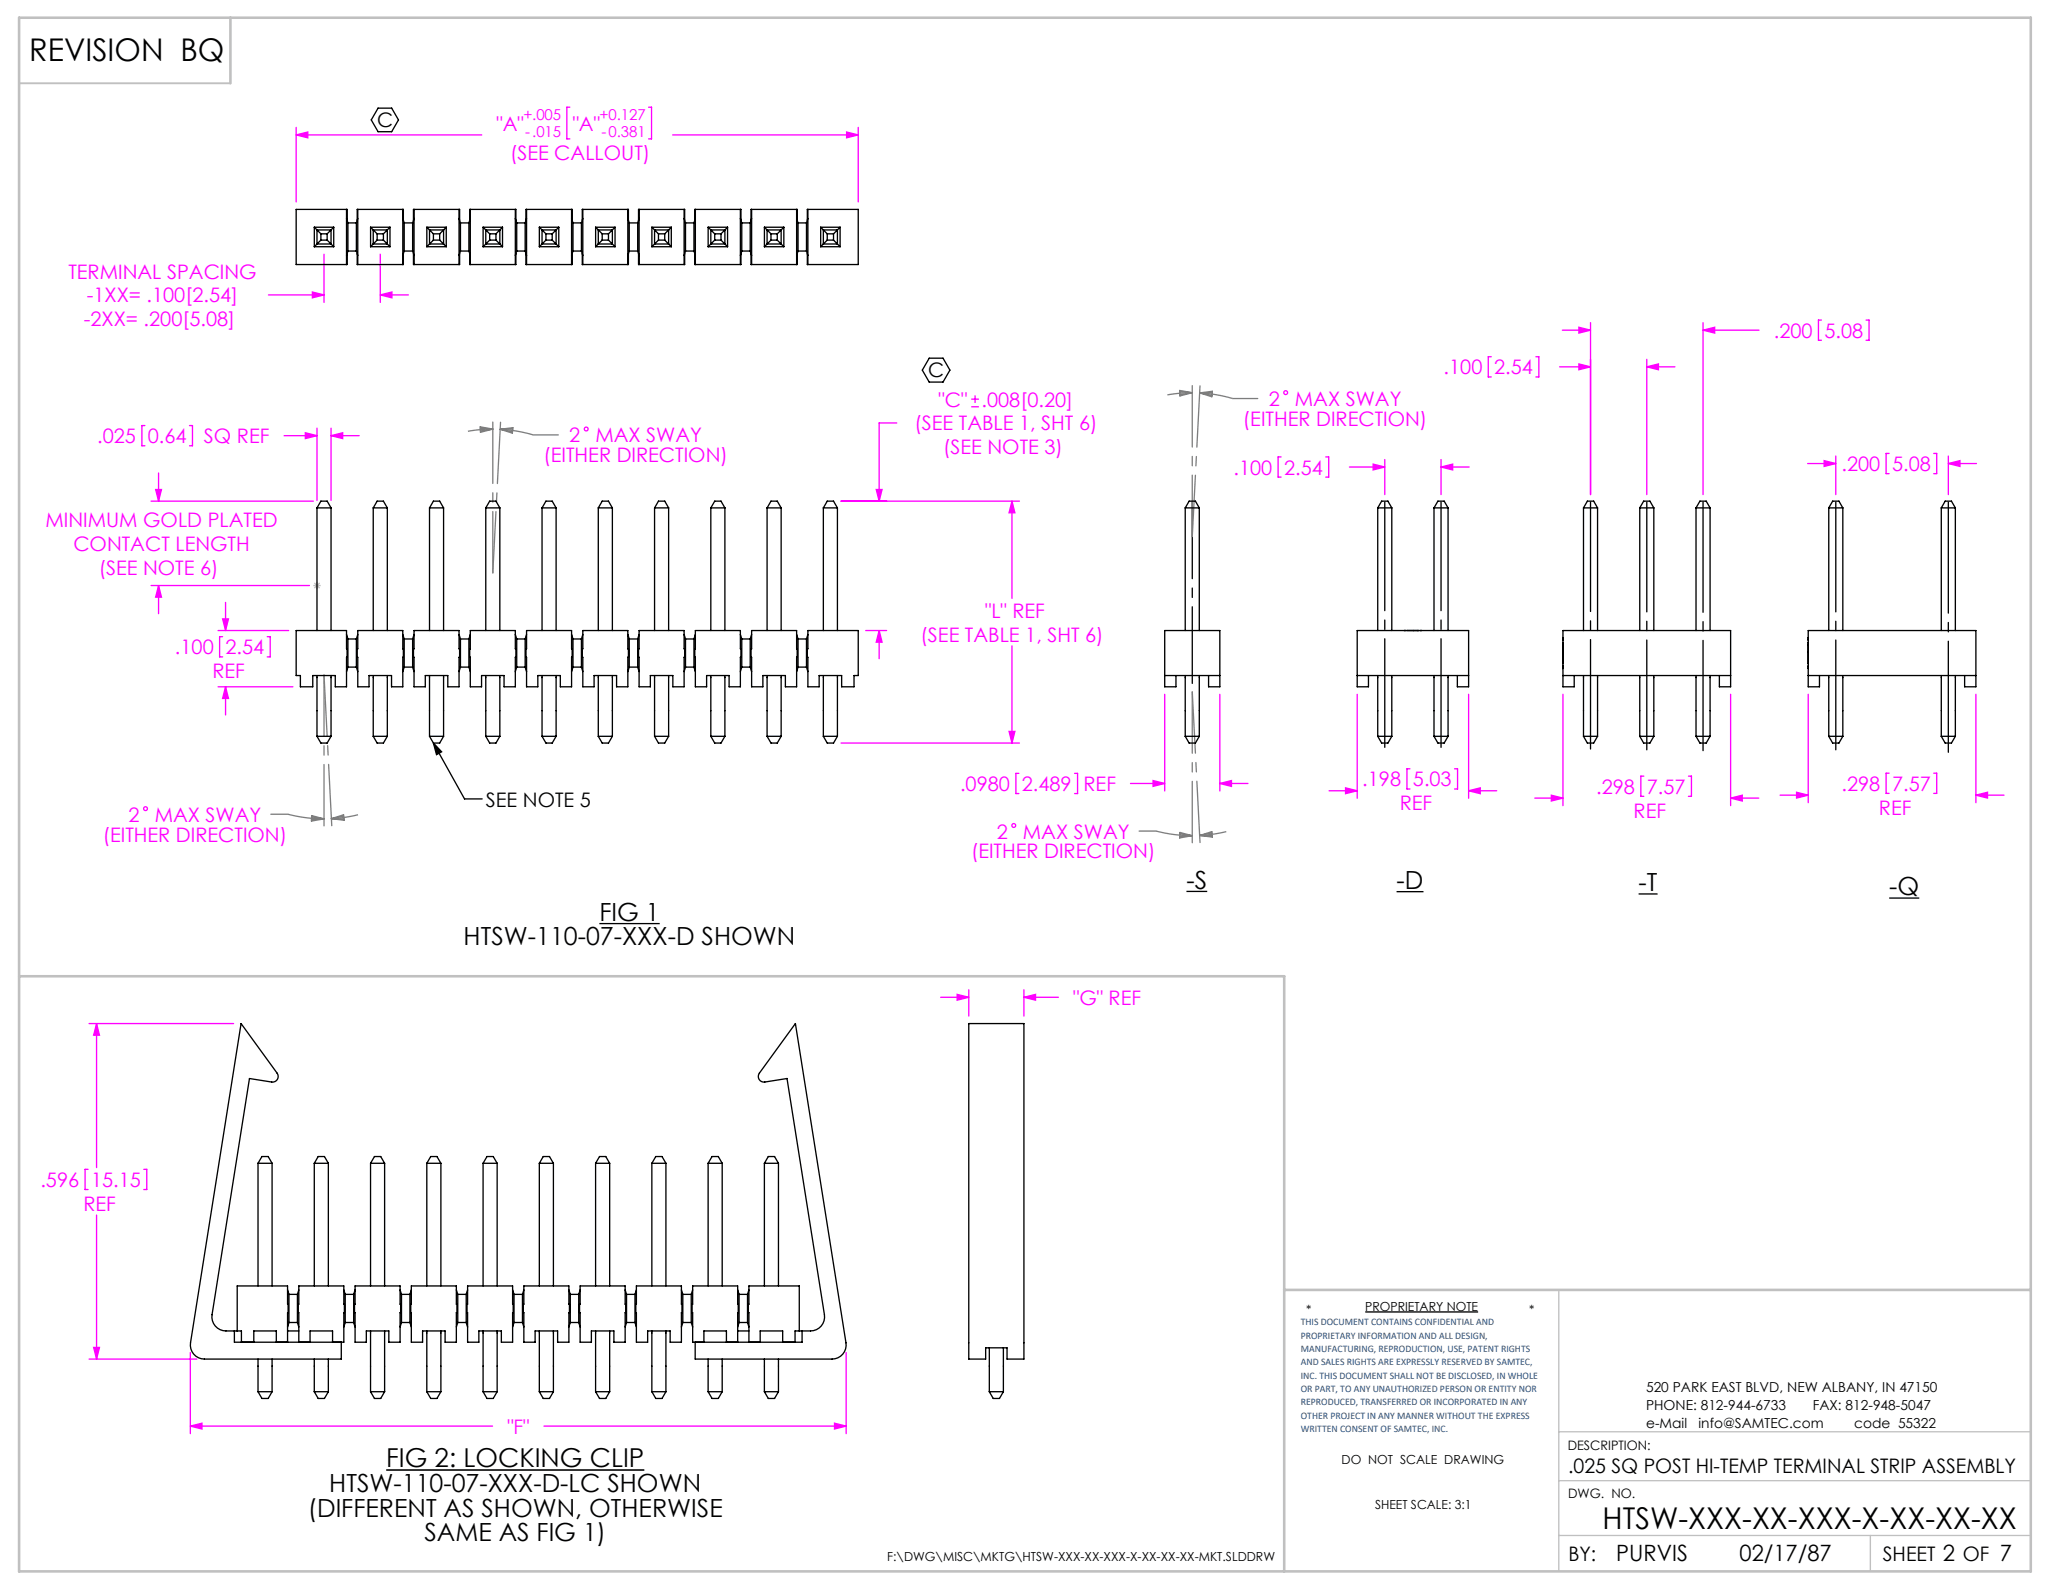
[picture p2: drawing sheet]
<svg xmlns="http://www.w3.org/2000/svg" width="279mm" height="216mm" viewBox="0 0 279 216" stroke-linecap="round" stroke-linejoin="round" font-family="sans-serif">
<path d="M51.2 14.6h1.8l1 1.6-1 1.6h-1.8l-.9-1.6zM125.8 48.5h1.9l1 1.6-1 1.7h-1.9l-.9-1.7zM58.7 100.6l1.1 1.2-.7 .4zM58.7 100.6l4.2 7.6h2.4M81.2 125.1h8.1M160.7 120.7h2.8M189.1 120.8h3.7M221.9 121.1h2.6M255.9 121.6h4M184.9 177.7h15.3" fill="none" stroke="#000" stroke-width=".18"/>
<path d="M42.4 79.3h1M42.6 79l.7 .7M42.9 78.8v1M43.3 79l-.7 .7M211.1 174.7v38.1M211.1 193.9h63.9M211.1 208h63.9M211.1 200.6h63.9M253.3 208v4.8" fill="none" stroke="#c0c0c0" stroke-width=".18"/>
<path d="M2.6 11.3h28.6" fill="none" stroke="#c0c0c0" stroke-width=".25"/>
<path d="M2.6 2.4h272.4v210.4h-272.4zM31.2 2.4v8.9M2.6 132.2h171.3v80.6M173.9 174.7h101.1" fill="none" stroke="#c0c0c0" stroke-width=".35"/>
<g fill="none" stroke="#f0f" stroke-width=".18">
<path d="M40.1 17.3v10M40.1 18.3h25.1M40.1 18.3l1.6-.4v.8zM77.2 14.5h-.4v4.3h.4M87.8 14.5h.4v4.3h-.4M91.1 18.3h25.1M114.7 17.9l1.5 .4-1.5 .4zM116.2 17.3v10M36.4 39.9h7.5M42.3 39.6l1.6 .3-1.6 .4zM43.9 34.4v6.6M51.5 39.9l1.6-.3v.7z"/>
<path d="M51.5 34.4v6.6M51.5 39.9h3.8M19.6 57.6h-.4v2.8h.4M25.7 57.6h.4v2.8h-.4M38.5 59h4.4M41.4 58.6l1.5 .4-1.5 .4zM42.9 58v9.8M44.8 58v9.8M44.8 59h3.8M44.8 59l1.6-.4v.8zM121.5 57.3h-2.4v10.6M131.5 55.1h1.1"/>
<path d="M131.5 54.1h1.1M132.1 53.5v1.1M202 48.3h-.4v2.8h.4M208 48.3h.4v2.8h-.4M211.2 49.7h4.2M211.6 44.7h3.8M213.8 49.3l1.6 .4-1.6 .4zM213.8 44.3l1.6 .4-1.6 .4zM215.4 43.7v23.3M223 49.7l1.6-.4v.8zM223 48.7v18.3M223 49.7h3.8"/>
<path d="M230.7 44.7l1.5-.4v.8zM230.7 43.7v23.3M230.7 44.7h7.5M246.7 43.4h-.4v2.7h.4M252.7 43.4h.4v2.7h-.4M20.5 67.9h21.9M20.5 79.3h21.4M21.1 66.3h.8l-.4 1.6zM21.5 79.3l.4 1.6h-.8zM21.5 64.1v3.8M21.5 79.3v3.8M113.9 67.9h24.2"/>
<path d="M118.7 66.3h.8l-.4 1.6zM137.1 67.9v13.1M137.1 67.9l.3 1.6h-.7zM173.5 61.9h-.4v2.7h.4M179.5 61.9h.5v2.7h-.5M182.8 63.3h4.7M186 62.9l1.5 .4-1.5 .3zM187.5 62.2v4.8M195.2 62.2v4.8M195.2 63.3h3.8M195.2 63.3l1.5-.4v.7zM244.8 62.8h3.8"/>
<path d="M247.1 62.4l1.5 .4-1.5 .4zM248.6 61.8v5.2M255.8 61.4h-.4v2.8h.4M261.9 61.4h.4v2.8h-.4M263.9 61.8v5.2M263.9 62.8h3.8M263.9 62.8l1.5-.4v.8zM29.5 93h10.2M29.5 85.4h9.6M30.1 86.2h-.4v2.8h.4M30.2 83.8h.7l-.4 1.6zM30.5 81.6v3.8"/>
<path d="M30.5 93v3.8M30.5 93l.4 1.6h-.7zM36.2 86.2h.4v2.8h-.4M117.3 85.4h2.8M119.1 85.4v3.8M119.1 85.4l.4 1.6h-.8zM136.7 99.1h.7l-.3 1.5zM137.1 87.5v13.1M157.7 94v13.1M165.2 94v13.1M183.8 94v14.1M198.9 94v14.1"/>
<path d="M211.7 94v15.1M234.4 94v15.1M244.9 94v14.7M267.6 94v14.7M113.9 100.6h24.2M138 104.7h-.4v2.8h.4M145.5 104.7h.4v2.8h-.4M153.1 106.1h4.6M156.2 105.7l1.5 .4-1.5 .4zM165.2 106.1h3.8M165.2 106.1l1.6-.4v.8zM180 107.1h3.8"/>
<path d="M182.2 106.7l1.6 .4-1.6 .4zM191 104.1h-.4v2.8h.4M197 104.1h.4v2.8h-.4M198.9 107.1h3.8M198.9 107.1l1.6-.4v.8zM207.9 108.1h3.8M210.1 107.7l1.6 .4-1.6 .4zM222.6 105.1h-.4v2.8h.4M228.7 105.1h.4v2.8h-.4M234.4 108.1l1.6-.4v.8zM234.4 108.1h3.8M241.1 107.7h3.8"/>
<path d="M243.3 107.3l1.6 .4-1.6 .4zM255.8 104.7h-.4v2.8h.4M261.9 104.7h.4v2.8h-.4M267.6 107.7h3.8M267.6 107.7l1.6-.4v.8zM12.1 138.6h19.5M13.1 138.6v19.5M13.1 138.6l.4 1.6h-.8zM127.4 135.1h3.8M129.6 134.7l1.6 .4-1.6 .4zM131.2 134.1v3.5M138.7 134.1v3.5"/>
<path d="M138.7 135.1h4.6M138.7 135.1l1.5-.4v.8zM11.9 158.4h-.4v2.7h.4M19.5 158.4h.4v2.7h-.4M13.1 164.6v19.5M12.1 184.1h14.6M12.7 182.5h.8l-.4 1.6zM25.8 183.2v11M25.8 193.2h40.9M25.8 193.2l1.6-.4v.8zM73.7 193.2h40.9M113 192.8l1.6 .4-1.6 .4z"/>
<path d="M114.6 183.2v11"/>
<circle cx="79.4" cy="58.1" r=".26"/>
<circle cx="174.1" cy="53.2" r=".26"/>
<circle cx="19.7" cy="109.5" r=".26"/>
<circle cx="137.3" cy="111.8" r=".26"/>
</g>
<path d="M52.3 199.1h35" fill="none" stroke="#000" stroke-width=".21"/>
<g fill="none" stroke="#808080" stroke-width=".18">
<path d="M65 57.8l1.7 .3-1.6 .5zM65 58l1.7 .1M66.7 58.1l-1.6 .1-1.7 .2M66.7 58.1l-1.6 .3M67.7 58.1a19.5 19.5 0 0 1 4.5 .8h3.4M67.7 58.1l1.7 .4M67.7 58.1l1.8-.2-.1 .8zM69.4 58.1h-1.7M159.8 52.9l1.7 .3-1.7 .4zM159.8 53.1l1.7 .1M161.5 53.2l-1.7 .1-1.7 .2M161.5 53.2l-1.7 .2"/>
<path d="M162.5 53.2a19.5 19.5 0 0 1 4.5 .8h3.3M162.5 53.2l1.6 .3M162.5 53.2l1.7-.2-.1 .7zM164.2 53.2h-1.7M36.7 110.3h2.3a19.5 19.5 0 0 0 4.9 .6M42.2 110.7l1.7 .2M42.2 110.5l1.7 .4-1.7 .3zM43.9 110.9l-1.7 .1M44.9 110.9l1.6-.5 .1 .7zM44.9 110.9h1.7M46.5 110.6l-1.6 .3M48.5 110.4l-1.8 .3-1.8 .2"/>
<path d="M154.3 112.6h2.3a19.5 19.5 0 0 0 4.9 .6M159.8 112.9l1.7 .3M159.8 112.8l1.7 .4-1.7 .3zM161.5 113.2l-1.7 .1M162.5 113.2l1.6-.6 .1 .8zM162.5 113.2h1.7M164.1 112.8l-1.6 .4M166.1 112.6l-1.8 .4-1.8 .2"/>
</g>
<path d="M161.5 68v24.6" fill="none" stroke="#000" stroke-width=".18" stroke-dasharray="15.2 1.3 1.3 1.3" stroke-dashoffset="4.9"/>
<path d="M187.5 68v33.2M195.2 68v33.2" fill="none" stroke="#000" stroke-width=".18" stroke-dasharray="15.2 1.3 1.3 1.3" stroke-dashoffset=".5"/>
<path d="M215.4 68v33.4M223 68v33.6M248.6 68v33.6" fill="none" stroke="#000" stroke-width=".18" stroke-dasharray="15.2 1.3 1.3 1.3" stroke-dashoffset=".4"/>
<path d="M230.7 68v33.7" fill="none" stroke="#000" stroke-width=".18" stroke-dasharray="15.2 1.3 1.3 1.3" stroke-dashoffset=".3"/>
<path d="M263.9 68v33.9" fill="none" stroke="#000" stroke-width=".18" stroke-dasharray="15.2 1.3 1.3 1.3" stroke-dashoffset=".2"/>
<path d="M66.7 57.2v20.4M161.5 52.2v20.5M66.7 77.6l1.1-20.4M161.5 72.7l1-20.4M43.9 91.4l1 20.4M161.5 93.7l1 20.4M43.9 111.9v-20.5M161.5 114.1v-20.4" fill="none" stroke="#808080" stroke-width=".18" stroke-dasharray="15.2 1.3 1.3 1.3" stroke-dashoffset="6.9"/>
<path d="M58.7 100.6l1.1 1.2-.7 .4z" fill="#000"/>
<g fill="#f0f">
<path d="M30.5 93l.4 1.6h-.7zM30.2 83.8h.7l-.4 1.6zM119.1 85.4l.4 1.6h-.8zM118.7 66.3h.8l-.4 1.6zM137.1 67.9l.3 1.6h-.7zM136.7 99.1h.7l-.3 1.5zM44.8 59l1.6-.4v.8zM41.4 58.6l1.5 .4-1.5 .4zM40.1 18.3l1.6-.4v.8zM114.7 17.9l1.5 .4-1.5 .4zM156.2 105.7l1.5 .4-1.5 .4zM165.2 106.1l1.6-.4v.8zM182.2 106.7l1.6 .4-1.6 .4zM198.9 107.1l1.6-.4v.8zM186 62.9l1.5 .4-1.5 .3zM195.2 63.3l1.5-.4v.7zM210.1 107.7l1.6 .4-1.6 .4zM234.4 108.1l1.6-.4v.8zM213.8 49.3l1.6 .4-1.6 .4zM223 49.7l1.6-.4v.8zM213.8 44.3l1.6 .4-1.6 .4zM230.7 44.7l1.5-.4v.8zM243.3 107.3l1.6 .4-1.6 .4zM267.6 107.7l1.6-.4v.8zM247.1 62.4l1.5 .4-1.5 .4zM263.9 62.8l1.5-.4v.8zM13.1 138.6l.4 1.6h-.8zM12.7 182.5h.8l-.4 1.6zM25.8 193.2l1.6-.4v.8zM113 192.8l1.6 .4-1.6 .4zM129.6 134.7l1.6 .4-1.6 .4zM138.7 135.1l1.5-.4v.8z"/>
<path d="M21.5 79.3l.4 1.6h-.8zM21.1 66.3h.8l-.4 1.6zM42.3 39.6l1.6 .3-1.6 .4zM51.5 39.9l1.6-.3v.7z"/>
</g>
<g fill="none" stroke="#000" stroke-width=".18">
<path d="M42.6 33.4h2.6M42.6 30.8h2.6M42.6 30.8v2.6M42.6 30.8l.9 .9M42.9 31.1h1.9v1.9h-1.9zM43.5 32.5l-.9 .9M43.5 31.7h.8M43.5 32.5h.8M43.5 31.7v.8M44.3 32.5l.9 .9M44.3 31.7v.8M45.2 30.8v2.6"/>
<path d="M45.2 30.8l-.9 .9M46.9 28.4v7.4M46.9 29.6l.2 .6M47 29.8v-1.4h-6.9v7.4h6.9v-1.4M47.1 30.2v3.8M47.1 34l-.2 .6M47.1 30.2h1.2M47.1 34h1.2M48.3 30.2v3.8M48.3 34l.2 .6M48.4 29.8v-1.4h6.2v1.4M48.4 34.4v1.4h6.2v-1.4"/>
<path d="M48.5 28.4v7.4M48.5 29.6l-.2 .6M50.2 33.4h2.6M50.2 30.8h2.6M50.2 30.8v2.6M50.2 30.8l.9 .9M50.6 31.1h1.9v1.9h-1.9zM51.1 32.5l-.9 .9M51.1 31.7v.8M51.1 31.7h.8M51.1 32.5h.8M51.9 32.5l.9 .9"/>
<path d="M51.9 31.7v.8M52.8 30.8v2.6M52.8 30.8l-.9 .9M54.6 28.4v7.4M54.6 29.6l.1 .6M54.7 30.2v3.8M54.7 34l-.1 .6M54.7 30.2h1.2M54.7 34h1.2M55.9 30.2v3.8M55.9 34l.2 .6M56 29.8v-1.4h6.2v1.4"/>
<path d="M56 34.4v1.4h6.2v-1.4M56.1 28.4v7.4M56.1 29.6l-.2 .6M57.8 33.4h2.6M57.8 30.8h2.6M57.8 30.8v2.6M57.8 30.8l.9 .9M58.2 31.1h1.9v1.9h-1.9zM58.7 32.5l-.9 .9M58.7 31.7h.8M58.7 32.5h.8M58.7 31.7v.8"/>
<path d="M59.5 32.5l.9 .9M59.5 31.7v.8M60.4 30.8v2.6M60.4 30.8l-.9 .9M62.2 28.4v7.4M62.2 29.6l.2 .6M62.4 30.2v3.8M62.4 34l-.2 .6M62.4 30.2h1.1M62.4 34h1.1M63.5 30.2v3.8M63.5 34l.2 .6"/>
<path d="M63.6 29.8v-1.4h6.3v1.4M63.6 34.4v1.4h6.3v-1.4M63.7 28.4v7.4M63.7 29.6l-.2 .6M65.4 33.4h2.7M65.4 30.8h2.7M65.4 30.8v2.6M65.4 30.8l.9 .9M65.8 31.1h1.9v1.9h-1.9zM66.3 32.5l-.9 .9M66.3 31.7h.9M66.3 32.5h.9"/>
<path d="M66.3 31.7v.8M67.2 32.5l.9 .9M67.2 31.7v.8M68.1 30.8v2.6M68.1 30.8l-.9 .9M69.8 28.4v7.4M69.8 29.6l.2 .6M70 30.2v3.8M70 34l-.2 .6M70 30.2h1.1M70 34h1.1M71.1 30.2v3.8"/>
<path d="M71.1 34l.2 .6M71.2 29.8v-1.4h6.3v1.4M71.2 34.4v1.4h6.3v-1.4M71.3 28.4v7.4M71.3 29.6l-.2 .6M73 33.4h2.7M73 30.8h2.7M73 30.8v2.6M73 30.8l.9 .9M73.9 32.5l-.9 .9M73.9 31.7h.9M73.9 32.5h.9"/>
<path d="M73.9 31.7v.8M74.8 32.5l.5 .5M74.8 31.7v.8M75.3 33l.4 .4M75.3 31.1h-1.9v1.9h1.9M75.3 31.1v1.9M75.3 31.1l-.5 .6M75.7 30.8v2.6M75.7 30.8l-.4 .3M77.4 28.4v7.4M77.4 29.6l.2 .6M77.6 30.2v3.8"/>
<path d="M77.6 34l-.2 .6M77.6 30.2h1.1M77.6 34h1.1M78.7 30.2v3.8M78.7 34l.2 .6M78.9 29.8v-1.4h6.2v1.4M78.9 34.4v1.4h6.2v-1.4M78.9 28.4v7.4M78.9 29.6l-.2 .6M80.7 33.4h2.6M80.7 30.8h2.6M80.7 30.8v2.6"/>
<path d="M80.7 30.8l.9 .9M81 31.1h1.9v1.9h-1.9zM81.6 32.5l-.9 .9M81.6 31.7h.8M81.6 32.5h.8M81.6 31.7v.8M82.4 32.5l.9 .9M82.4 31.7v.8M83.3 30.8v2.6M83.3 30.8l-.9 .9M85 28.4v7.4M85 29.6l.2 .6"/>
<path d="M85.2 30.2v3.8M85.2 34l-.2 .6M85.2 30.2h1.2M85.2 34h1.2M86.4 30.2v3.8M86.4 34l.2 .6M86.5 29.8v-1.4h6.2v1.4M86.5 34.4v1.4h6.2v-1.4M86.6 28.4v7.4M86.6 29.6l-.2 .6M88.3 33.4h2.6M88.3 30.8h2.6"/>
<path d="M88.3 30.8v2.6M88.3 30.8l.4 .3M88.7 31.1h1.9v1.9h-1.9zM88.7 31.1l.5 .6M89.2 32.5l-.9 .9M89.2 31.7h.8M89.2 32.5h.8M89.2 31.7v.8M90 32.5l.9 .9M90 31.7v.8M90.9 30.8v2.6M90.9 30.8l-.9 .9"/>
<path d="M92.7 28.4v7.4M92.7 29.6l.1 .6M92.8 30.2v3.8M92.8 34l-.1 .6M92.8 30.2h1.2M92.8 34h1.2M94 30.2v3.8M94 34l.2 .6M94.1 29.8v-1.4h6.2v1.4M94.1 34.4v1.4h6.2v-1.4M94.2 28.4v7.4M94.2 29.6l-.2 .6"/>
<path d="M95.9 33.4h2.6M95.9 30.8h2.6M95.9 30.8v2.6M95.9 30.8l.9 .9M96.3 31.1h1.9v1.9h-1.9zM96.8 32.5l-.9 .9M96.8 31.7h.8M96.8 32.5h.8M96.8 31.7v.8M97.6 32.5l.9 .9M97.6 31.7v.8M98.5 30.8v2.6"/>
<path d="M98.5 30.8l-.9 .9M100.3 28.4v7.4M100.3 29.6l.2 .6M100.5 30.2v3.8M100.5 34l-.2 .6M100.5 30.2h1.1M100.5 34h1.1M101.6 30.2v3.8M101.6 34l.2 .6M101.7 29.8v-1.4h6.3v1.4M101.7 34.4v1.4h6.3v-1.4M101.8 28.4v7.4"/>
<path d="M101.8 29.6l-.2 .6M103.5 33.4h2.7M103.5 30.8h2.7M103.5 30.8v2.6M103.5 30.8l.9 .9M103.9 31.1h1.9v1.9h-1.9zM104.4 32.5l-.9 .9M104.4 31.7h.9M104.4 32.5h.9M104.4 31.7v.8M105.3 32.5l.9 .9M105.3 31.7v.8"/>
<path d="M106.2 30.8v2.6M106.2 30.8l-.9 .9M107.9 28.4v7.4M107.9 29.6l.2 .6M108.1 30.2v3.8M108.1 34l-.2 .6M108.1 30.2h1.1M108.1 34h1.1M109.2 30.2v3.8M109.2 34l.2 .6M109.3 29.8v-1.4h6.9v7.4h-6.9v-1.4M109.4 28.4v7.4"/>
<path d="M109.4 29.6l-.2 .6M111.1 33.4h2.7M111.1 30.8h2.7M111.1 30.8v2.6M111.1 30.8l.9 .9M111.5 31.1h1.9v1.9h-1.9zM112 32.5l-.9 .9M112 31.7h.9M112 32.5h.9M112 31.7v.8M112.9 32.5l.9 .9M112.9 31.7v.8"/>
<path d="M113.8 30.8v2.6M113.8 30.8l-.9 .9M42.9 68.8h1.9M42.9 68.8l.6-.9h.8l.5 .9M42.9 68.8v16.6M44.8 68.8v16.6M50.6 68.8v16.6M50.6 68.8h1.9M50.6 68.8l.5-.9h.8l.6 .9M52.5 68.8v16.6M58.2 68.8h1.9M58.2 68.8l.5-.9h.8l.6 .9"/>
<path d="M58.2 68.8v16.6M60.1 68.8v16.6M65.8 68.8h1.9M65.8 68.8l.5-.9h.9l.5 .9M65.8 68.8v16.6M67.7 68.8v16.6M73.4 68.8h1.9M73.4 68.8l.5-.9h.9l.5 .9M73.4 68.8v16.6M75.3 68.8v16.6M81 68.8h1.9M81 68.8l.6-.9h.8l.5 .9"/>
<path d="M81 68.8v16.6M82.9 68.8v16.6M88.7 68.8h1.9M88.7 68.8l.5-.9h.8l.6 .9M88.7 68.8v16.6M90.6 68.8v16.6M96.3 68.8h1.9M96.3 68.8l.5-.9h.8l.6 .9M96.3 68.8v16.6M98.2 68.8v16.6M103.9 68.8h1.9M103.9 68.8l.5-.9h.9l.5 .9"/>
<path d="M103.9 68.8v16.6M105.8 68.8v16.6M111.5 68.8h1.9M111.5 68.8l.5-.9h.9l.5 .9M111.5 68.8v16.6M113.4 68.8v16.6M160.5 68.8h1.9M160.5 68.8l.5-.9h.9l.5 .9M160.5 68.8v16.6M162.4 68.8v16.6M186.6 68.8h1.9M186.6 68.8l.5-.9h.9l.5 .9"/>
<path d="M186.6 68.8v16.6M188.5 68.8v16.6M194.2 68.8h1.9M194.2 68.8l.5-.9h.9l.5 .9M194.2 68.8v16.6M196.1 68.8v16.6M214.5 68.8h1.9M214.5 68.8l.5-.9h.8l.6 .9M214.5 68.8v16.6M216.4 68.8v16.6M222.1 68.8h1.9M222.1 68.8l.5-.9h.9l.5 .9"/>
<path d="M222.1 68.8v16.6M224 68.8v16.6M229.7 68.8h1.9M229.7 68.8l.5-.9h.9l.5 .9M229.7 68.8v16.6M231.6 68.8v16.6M247.7 68.8h1.9M247.7 68.8l.5-.9h.9l.5 .9M247.7 68.8v16.6M249.6 68.8v16.6M262.9 68.8h1.9M262.9 68.8l.5-.9h.9l.5 .9"/>
<path d="M262.9 68.8v16.6M264.8 68.8v16.6M40.1 85.4h6.8v2.5h.1l-.1 5.1h-1.5v-1.5h-3v1.5h-1.7v-1.5h-.6zM42.9 99.7l.6 .9h.8l.5-.9M42.9 99.7h1.9M42.9 91.5v8.2M44.8 91.5v8.2M46.9 85.9l.2 .6M47.1 86.5v3.9M47.1 90.4l-.2 .6M47.1 90.4h1.2M47.1 86.5h1.2"/>
<path d="M48.3 90.4l.2 .6M48.3 86.5v3.9M48.5 85.4h6.1v2.5v5.1h-1.6v-1.5h-3v1.5h-1.5v-4h-.1zM48.5 85.9l-.2 .6M50.6 99.7l.5 .9h.8l.6-.9M50.6 99.7h1.9M50.6 91.5v8.2M52.5 91.5v8.2M54.6 85.9l.1 .6M54.7 86.5v3.9M54.7 90.4l-.1 .6M54.7 90.4h1.2"/>
<path d="M54.7 86.5h1.2M55.9 90.4l.2 .6M55.9 86.5v3.9M56.1 85.4h6.1v2.5v5.1h-1.6v-1.5h-3v1.5h-1.5v-4h-.1zM56.1 85.9l-.2 .6M58.2 99.7l.5 .9h.8l.6-.9M58.2 99.7h1.9M58.2 91.5v8.2M60.1 91.5v8.2M62.2 85.9l.2 .6M62.4 86.5v3.9M62.4 90.4l-.2 .6"/>
<path d="M62.4 90.4h1.1M62.4 86.5h1.1M63.5 90.4l.2 .6M63.5 86.5v3.9M63.7 85.4h6.1v2.5h.1l-.1 5.1h-1.5v-1.5h-3.1v1.5h-1.5v-4h-.1zM63.7 85.9l-.2 .6M65.8 99.7l.5 .9h.9l.5-.9M65.8 99.7h1.9M65.8 91.5v8.2M67.7 91.5v8.2M69.8 85.9l.2 .6M70 86.5v3.9"/>
<path d="M70 90.4l-.2 .6M70 90.4h1.1M70 86.5h1.1M71.1 90.4l.2 .6M71.1 86.5v3.9M71.3 85.4h6.1v2.5h.1l-.1 5.1h-1.5v-1.5h-3.1v1.5h-1.5v-4h-.1zM71.3 85.9l-.2 .6M73.4 99.7l.5 .9h.9l.5-.9M73.4 99.7h1.9M73.4 91.5v8.2M75.3 91.5v8.2M77.4 85.9l.2 .6"/>
<path d="M77.6 86.5v3.9M77.6 90.4l-.2 .6M77.6 90.4h1.1M77.6 86.5h1.1M78.7 90.4l.2 .6M78.7 86.5v3.9M78.9 85.4h6.1v2.5h.1l-.1 5.1h-1.5v-1.5h-3v1.5h-1.6v-4zM78.9 85.9l-.2 .6M81 99.7l.6 .9h.8l.5-.9M81 99.7h1.9M81 91.5v8.2M82.9 91.5v8.2"/>
<path d="M85 85.9l.2 .6M85.2 86.5v3.9M85.2 90.4l-.2 .6M85.2 90.4h1.2M85.2 86.5h1.2M86.4 90.4l.2 .6M86.4 86.5v3.9M86.6 85.4h6.1v2.5v5.1h-1.6v-1.5h-3v1.5h-1.5v-4h-.1zM86.6 85.9l-.2 .6M88.7 99.7l.5 .9h.8l.6-.9M88.7 99.7h1.9M88.7 91.5v8.2"/>
<path d="M90.6 91.5v8.2M92.7 85.9l.1 .6M92.8 86.5v3.9M92.8 90.4l-.1 .6M92.8 90.4h1.2M92.8 86.5h1.2M94 90.4l.2 .6M94 86.5v3.9M94.2 85.4h6.1v2.5v5.1h-1.6v-1.5h-3v1.5h-1.5v-4h-.1zM94.2 85.9l-.2 .6M96.3 99.7l.5 .9h.8l.6-.9M96.3 99.7h1.9"/>
<path d="M96.3 91.5v8.2M98.2 91.5v8.2M100.3 85.9l.2 .6M100.5 86.5v3.9M100.5 90.4l-.2 .6M100.5 90.4h1.1M100.5 86.5h1.1M101.6 90.4l.2 .6M101.6 86.5v3.9M101.8 85.4h6.1v2.5h.1l-.1 5.1h-1.5v-1.5h-3.1v1.5h-1.5v-4h-.1zM101.8 85.9l-.2 .6M103.9 99.7l.5 .9h.9l.5-.9"/>
<path d="M103.9 99.7h1.9M103.9 91.5v8.2M105.8 91.5v8.2M107.9 85.9l.2 .6M108.1 86.5v3.9M108.1 90.4l-.2 .6M108.1 90.4h1.1M108.1 86.5h1.1M109.2 90.4l.2 .6M109.2 86.5v3.9M109.4 85.4h6.8v6.1h-.5v1.5h-1.7v-1.5h-3.1v1.5h-1.5v-4h-.1zM109.4 85.9l-.2 .6"/>
<path d="M111.5 99.7l.5 .9h.9l.5-.9M111.5 99.7h1.9M111.5 91.5v8.2M113.4 91.5v8.2M157.7 91.5h7.5M159.3 91.5v1.5h-1.6v-7.6h7.5v7.6h-1.5v-1.5M160.5 99.7l.5 .9h.9l.5-.9M160.5 99.7h1.9M160.5 91.5v8.2M162.4 91.5v8.2M183.8 91.5h15.1M185.3 91.5v1.5h-1.5v-7.6h15.1v7.6h-1.5v-1.5"/>
<path d="M186.6 99.7l.5 .9h.9l.5-.9M186.6 99.7h1.9M186.6 91.5v8.2M188.5 91.5v8.2M190.2 85.4h.1M190.4 85.4h.1M190.6 85.4h.1M191.4 85.4h.1M192 85.4h.1M192.2 85.4h.1M192.3 85.4h.1M192.5 85.4h.1"/>
<path d="M194.2 99.7l.5 .9h.9l.5-.9M194.2 99.7h1.9M194.2 91.5v8.2M196.1 91.5v8.2M211.7 86.7h.1M211.7 86.4h.1M211.7 90.5h.1M211.7 90.2h.1M211.7 87h.1M211.7 87.4h.1M211.7 89.9h.1M211.7 88.3h.1"/>
<path d="M211.7 91.5h22.7M213.2 91.5v1.5h-1.5v-7.6h22.7v7.6h-1.5v-1.5M214.5 99.7l.5 .9h.8l.6-.9M214.5 99.7h1.9M214.5 91.5v8.2M216.4 91.5v8.2M222.1 99.7l.5 .9h.9l.5-.9M222.1 99.7h1.9M222.1 91.5v8.2M224 91.5v8.2M229.7 99.7l.5 .9h.9l.5-.9M229.7 99.7h1.9"/>
<path d="M229.7 91.5v8.2M231.6 91.5v8.2M244.9 86.7h.1M244.9 86.4h.1M244.9 90.5h.1M244.9 90.2h.1M244.9 87h.1M244.9 87.4h.1M244.9 89.9h.1M244.9 88.3h.1M244.9 91.5h22.7M246.4 91.5v1.5h-1.5v-7.6h22.7v7.6h-1.5v-1.5"/>
<path d="M247.7 99.7l.5 .9h.9l.5-.9M247.7 99.7h1.9M247.7 91.5v8.2M249.6 91.5v8.2M262.9 99.7l.5 .9h.9l.5-.9M262.9 99.7h1.9M262.9 91.5v8.2M264.8 91.5v8.2M131.2 138.6h7.5v45.5h-2.3v-1.5h-2.9v1.5h-2.3zM34.9 157.6h1.9M34.9 157.6l.6-1h.8l.5 1M34.9 157.6v16.6"/>
<path d="M36.8 157.6v16.6M42.6 157.6v16.6M42.6 157.6h1.9M42.6 157.6l.5-1h.8l.6 1M44.5 157.6v16.6M50.2 157.6v16.6M50.2 157.6h1.9M50.2 157.6l.5-1h.9l.5 1M52.1 157.6v16.6M57.8 157.6v16.6M57.8 157.6h1.9M57.8 157.6l.5-1h.9l.5 1"/>
<path d="M59.7 157.6v16.6M65.4 157.6v16.6M65.4 157.6h1.9M65.4 157.6l.6-1h.8l.5 1M67.3 157.6v16.6M73 157.6v16.6M73 157.6h1.9M73 157.6l.6-1h.8l.5 1M74.9 157.6v16.6M80.7 157.6h1.9M80.7 157.6l.5-1h.8l.6 1M80.7 157.6v16.6"/>
<path d="M82.6 157.6v16.6M88.3 157.6h1.9M88.3 157.6l.5-1h.9l.5 1M88.3 157.6v16.6M90.2 157.6v16.6M95.9 157.6v16.6M95.9 157.6h1.9M95.9 157.6l.5-1h.9l.5 1M97.8 157.6v16.6M103.5 157.6v16.6M103.5 157.6h1.9M103.5 157.6l.6-1h.8l.5 1"/>
<path d="M105.4 157.6v16.6M38.9 174.7l.2 .6M39.1 175.3v3.8M39.1 179.1l-.2 .6M39.1 175.3h1.2M39.1 179.1h1.2M40.3 179.1l.2 .6M40.3 175.3v3.8M40.5 174.7l-.2 .6M46.6 174.7l.2 .6M46.8 175.3v3.8M46.8 179.1l-.2 .6"/>
<path d="M46.8 175.3h1.1M46.8 179.1h1.1M47.9 179.1l.2 .6M47.9 175.3v3.8M48.1 174.2h6.1v2.5h.1l-.1 5.1h-1.5v-1.5h-3.1v1.5h-1.5v-4h-.1zM48.1 174.7l-.2 .6M54.2 174.7l.2 .6M54.4 175.3v3.8M54.4 179.1l-.2 .6M54.4 175.3h1.1M54.4 179.1h1.1M55.5 179.1l.2 .6"/>
<path d="M55.5 175.3v3.8M55.7 174.2h6.1v2.5h.1l-.1 5.1h-1.5v-1.5h-3.1v1.5h-1.5v-4h-.1zM55.7 174.7l-.2 .6M61.8 174.7l.2 .6M62 175.3v3.8M62 179.1l-.2 .6M62 175.3h1.1M62 179.1h1.1M63.1 179.1l.2 .6M63.1 175.3v3.8M63.3 174.2h6.1v2.5h.1l-.1 5.1h-1.5v-1.5h-3v1.5h-1.6v-4zM63.3 174.7l-.2 .6"/>
<path d="M69.4 174.7l.2 .6M69.6 175.3v3.8M69.6 179.1l-.2 .6M69.6 175.3h1.2M69.6 179.1h1.2M70.8 179.1l.1 .6M70.8 175.3v3.8M70.9 174.2h6.1v2.5h.1l-.1 5.1h-1.5v-1.5h-3v1.5h-1.6v-4zM70.9 174.7l-.1 .6M77 174.7l.2 .6M77.2 175.3v3.8M77.2 179.1l-.2 .6"/>
<path d="M77.2 175.3h1.2M77.2 179.1h1.2M78.4 179.1l.2 .6M78.4 175.3v3.8M78.6 174.2h6.1v2.5v5.1h-1.6v-1.5h-3v1.5h-1.5v-4h-.1zM78.6 174.7l-.2 .6M84.7 174.7l.2 .6M84.9 175.3v3.8M84.9 179.1l-.2 .6M84.9 175.3h1.1M84.9 179.1h1.1M86 179.1l.2 .6"/>
<path d="M86 175.3v3.8M86.2 174.2h6.1v2.5h.1l-.1 5.1h-1.5v-1.5h-3.1v1.5h-1.5v-4h-.1zM86.2 174.7l-.2 .6M92.3 174.7l.2 .6M92.5 175.3v3.8M92.5 179.1l-.2 .6M92.5 175.3h1.1M92.5 179.1h1.1M93.6 179.1l.2 .6M93.6 175.3v3.8M93.8 174.7l-.2 .6M99.9 174.7l.2 .6"/>
<path d="M100.1 175.3v3.8M100.1 179.1l-.2 .6M100.1 175.3h1.1M100.1 179.1h1.1M101.2 179.1l.2 .6M101.2 175.3v3.8M101.4 174.7l-.2 .6M31.7 180.3v1.5h14.9v-4v-3.6h-6.1v2.5h-.1l.1 5.1M32.1 180.3v-6.1h6.8v2.5h.1l-.1 5.1M32.7 181.8v-1.5h-2.1a1.91 1.91 0 0 1-1.9-2.2l5.1-32 3 .5a.76 .76 0 0 0 .8-.4 .76 .76 0 0 0-.1-.8l-4.8-6.8-6.9 43.3a1.9 1.9 0 0 0 1.9 2.2h18.5v-2.3M34.4 181.8v-1.5h3v1.5M34.9 188.5l.6 .9h.8l.5-.9"/>
<path d="M34.9 188.5h1.9M34.9 184.1v4.4M36.8 184.1v4.4M38.9 180.3h1.6M42 181.8v-1.5h3v1.5M42.6 184.1v4.4M42.6 188.5l.5 .9h.8l.6-.9M42.6 188.5h1.9M44.5 184.1v4.4M50.2 180.3v8.2M50.2 188.5l.5 .9h.9l.5-.9M50.2 188.5h1.9"/>
<path d="M52.1 180.3v8.2M57.8 180.3v8.2M57.8 188.5l.5 .9h.9l.5-.9M57.8 188.5h1.9M59.7 180.3v8.2M65.4 180.3v8.2M65.4 188.5l.6 .9h.8l.5-.9M65.4 188.5h1.9M67.3 180.3v8.2M73 180.3v8.2M73 188.5l.6 .9h.8l.5-.9M73 188.5h1.9"/>
<path d="M74.9 180.3v8.2M80.7 188.5l.5 .9h.8l.6-.9M80.7 188.5h1.9M80.7 180.3v8.2M82.6 180.3v8.2M88.3 188.5l.5 .9h.9l.5-.9M88.3 188.5h1.9M88.3 180.3v8.2M90.2 180.3v8.2M94.2 181.8v2.3h18.5a1.91 1.91 0 0 0 1.9-2.2l-6.9-43.3-4.9 6.8a.76 .76 0 0 0 0 .8 .76 .76 0 0 0 .8 .4l3-.5 5.1 32a1.9 1.9 0 0 1-1.9 2.2h-2.1v1.5M95.3 181.8v-1.5h3.1v1.5M95.9 184.1v4.4"/>
<path d="M95.9 188.5l.5 .9h.9l.5-.9M95.9 188.5h1.9M97.8 184.1v4.4M99.9 180.3h1.5M103 181.8v-1.5h3v1.5M103.5 184.1v4.4M103.5 188.5l.6 .9h.8l.5-.9M103.5 188.5h1.9M105.4 184.1v4.4M108.2 180.3v-6.1h-6.8v2.5v5.1M108.6 180.3v1.5h-14.8v-4h-.1l.1-3.6h6.1v2.5h.1l-.1 5.1M134 188.5l.5 .9h.9l.5-.9"/>
<path d="M134 188.5h1.9M134 182.6v5.9M135.9 182.6v5.9"/>
</g>
<text font-size="4.2" x="4" y="8.2">REVISION BQ</text>
<text font-size="4.1" x="217" y="207">HTSW-XXX-XX-XXX-X-XX-XX-XX</text>
<text font-size="3.5" x="52.3" y="198.7">FIG 2: LOCKING CLIP</text>
<g font-size="3.4">
<text x="81.2" y="124.7">FIG 1</text>
<text x="160.7" y="120.4">-S</text>
<text x="189.1" y="120.4">-D</text>
<text x="221.9" y="120.7">-T</text>
<text x="255.9" y="121.3">-Q</text>
<text x="62.8" y="128.1">HTSW-110-07-XXX-D SHOWN</text>
<text x="44.6" y="202.1">HTSW-110-07-XXX-D-LC SHOWN</text>
<text x="41.7" y="205.4">(DIFFERENT AS SHOWN, OTHERWISE</text>
<text x="57.5" y="208.7">SAME AS FIG 1)</text>
</g>
<g font-size="3">
<text x="218.9" y="211.4">PURVIS</text>
<text x="235.6" y="211.4">02/17/87</text>
</g>
<g font-size="2.7">
<text x="51.1" y="17.2">C</text>
<text x="125.7" y="51.1">C</text>
<text x="65.8" y="109.3">SEE NOTE 5</text>
<text x="212.4" y="199.5">.025 SQ POST HI-TEMP TERMINAL STRIP ASSEMBLY</text>
<text x="212.4" y="211.5">BY:</text>
<text x="255" y="211.4">SHEET 2 OF 7</text>
</g>
<g font-size="2.7" fill="#f0f">
<text x="67.2" y="17.7">&quot;A&quot;</text>
<text x="77.6" y="17.7">&quot;A&quot;</text>
<text x="69.1" y="21.7">(SEE CALLOUT)</text>
<text x="9.3" y="37.7">TERMINAL SPACING</text>
<text x="11.8" y="41">-1XX= .100[2.54]</text>
<text x="11.4" y="44.2">-2XX= .200[5.08]</text>
<text x="240.2" y="45.7">.200</text>
<text x="247.1" y="45.7">5.08</text>
<text x="195.5" y="50.7">.100</text>
<text x="202.4" y="50.7">2.54</text>
<text x="77.1" y="59.9">2</text>
<text x="80.6" y="59.9">MAX SWAY</text>
<text x="123.9" y="58.3">(SEE TABLE 1, SHT 6)</text>
<text x="127.1" y="55.1">&quot;C&quot;</text>
<text x="132.9" y="55.1">.008[0.20]</text>
<text x="168.3" y="57.6">(EITHER DIRECTION)</text>
<text x="171.8" y="55">2</text>
<text x="175.4" y="55">MAX SWAY</text>
<text x="13.2" y="60">.025</text>
<text x="20" y="60">0.64</text>
<text x="27.6" y="60">SQ REF</text>
<text x="73.6" y="62.6">(EITHER DIRECTION)</text>
<text x="127.7" y="61.5">(SEE NOTE 3)</text>
<text x="167.1" y="64.3">.100</text>
<text x="173.9" y="64.3">2.54</text>
<text x="249.4" y="63.8">.200</text>
<text x="256.3" y="63.8">5.08</text>
<text x="6.2" y="71.4">MINIMUM GOLD PLATED</text>
<text x="9.9" y="74.6">CONTACT LENGTH</text>
<text x="13.4" y="77.8">(SEE NOTE 6)</text>
<text x="133.4" y="83.7">&quot;L&quot; REF</text>
<text x="23.7" y="88.6">.100</text>
<text x="30.5" y="88.6">2.54</text>
<text x="124.7" y="86.9">(SEE TABLE 1, SHT 6)</text>
<text x="28.8" y="91.8">REF</text>
<text x="130" y="107.1">.0980</text>
<text x="138.4" y="107.1">2.489</text>
<text x="146.7" y="107.1">REF</text>
<text x="184.5" y="106.5">.198</text>
<text x="191.4" y="106.5">5.03</text>
<text x="216.2" y="107.5">.298</text>
<text x="223" y="107.5">7.57</text>
<text x="249.4" y="107.1">.298</text>
<text x="256.2" y="107.1">7.57</text>
<text x="13.9" y="114">(EITHER DIRECTION)</text>
<text x="17.4" y="111.3">2</text>
<text x="20.9" y="111.3">MAX SWAY</text>
<text x="135" y="113.6">2</text>
<text x="138.5" y="113.6">MAX SWAY</text>
<text x="189.6" y="109.7">REF</text>
<text x="221.2" y="110.7">REF</text>
<text x="254.5" y="110.3">REF</text>
<text x="131.5" y="116.3">(EITHER DIRECTION)</text>
<text x="145.3" y="136.1">&quot;G&quot; REF</text>
<text x="5.5" y="160.8">.596</text>
<text x="12.3" y="160.8">15.15</text>
<text x="11.3" y="164">REF</text>
<text x="68.7" y="194.2">&quot;F&quot;</text>
</g>
<g font-size="2" fill="#f0f">
<text x="70.9" y="16.2">+.005</text>
<text x="81.2" y="16.2">+0.127</text>
<text x="71.1" y="18.6">-.015</text>
<text x="81.5" y="18.6">-0.381</text>
</g>
<g font-size="1.9">
<text x="222.9" y="188.6">520 PARK EAST BLVD, NEW ALBANY, IN 47150</text>
<text x="222.9" y="191">PHONE: 812-944-6733</text>
<text x="245.5" y="191">FAX: 812-948-5047</text>
<text x="222.9" y="193.4">e-Mail</text>
<text x="230" y="193.4">info@SAMTEC.com</text>
<text x="251.1" y="193.4">code 55322</text>
</g>
<g font-size="1.8">
<text x="212.3" y="196.4">DESCRIPTION:</text>
<text x="212.4" y="202.9">DWG. NO.</text>
</g>
<g font-size="1.7">
<text x="176.9" y="177.9">*</text>
<text x="184.9" y="177.5">PROPRIETARY NOTE</text>
<text x="207.1" y="177.9">*</text>
<text x="181.7" y="198.3">DO NOT SCALE DRAWING</text>
<text x="186.2" y="204.3">SHEET SCALE: 3:1</text>
<text x="120.2" y="211.5">F:\DWG\MISC\MKTG\HTSW-XXX-XX-XXX-X-XX-XX-XX-MKT.SLDDRW</text>
</g>
<g font-size="1.4" fill="#1f497d">
<text x="176.2" y="179.5">THIS DOCUMENT CONTAINS CONFIDENTIAL AND</text>
<text x="176.2" y="181.3">PROPRIETARY INFORMATION AND ALL DESIGN,</text>
<text x="176.2" y="183.1">MANUFACTURING, REPRODUCTION, USE, PATENT RIGHTS</text>
<text x="176.2" y="184.9">AND SALES RIGHTS ARE EXPRESSLY RESERVED BY SAMTEC,</text>
<text x="176.2" y="186.7">INC. THIS DOCUMENT SHALL NOT BE DISCLOSED, IN WHOLE</text>
<text x="176.2" y="188.5">OR PART, TO ANY UNAUTHORIZED PERSON OR ENTITY NOR</text>
<text x="176.2" y="190.3">REPRODUCED, TRANSFERRED OR INCORPORATED IN ANY</text>
<text x="176.2" y="192.1">OTHER PROJECT IN ANY MANNER WITHOUT THE EXPRESS</text>
<text x="176.2" y="193.9">WRITTEN CONSENT OF SAMTEC, INC.</text>
</g>
</svg>
